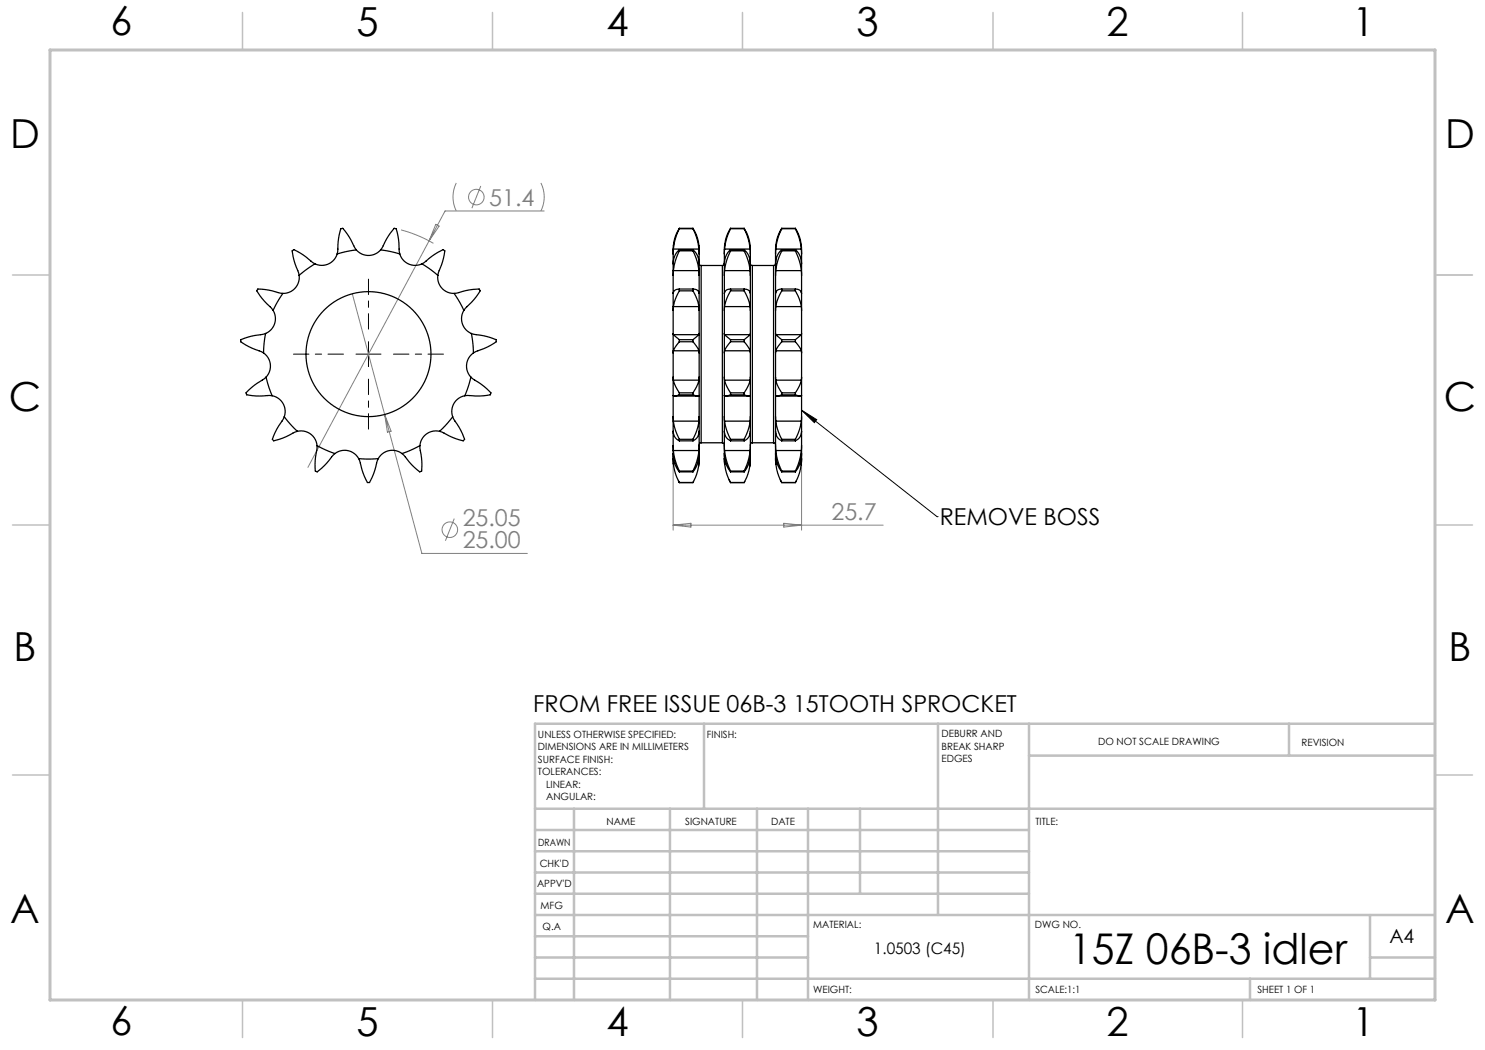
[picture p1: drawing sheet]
<svg xmlns="http://www.w3.org/2000/svg" width="297mm" height="210mm" viewBox="0 0 297 210" stroke-linecap="round" stroke-linejoin="round" font-family="sans-serif">
<g fill="none" stroke="#808080" stroke-width=".2">
<path d="M91.3 36.6a6.3 6.3 0 0 0 0 5.6M96.2 37.2l-1.8 4.4M108.2 36.6a6.3 6.3 0 0 1 0 5.6M70.5 58.8l13.9 51.9h21.1M80.2 46a25.7 25.7 0 0 1 6.5 2.7M85.8 48.2l-24.2 45.3M87.2 44.9l.6 .3-2 3zM108.8 42.2h-19.8l-3.2 6M76.9 82.9l1.3 3.3-.7 .2zM134.6 92.7v13.3M160.3 92.7v13.3M90.9 103.7l-1.8 4.5"/>
<path d="M134.6 105h42M134.6 105l3.6-.3v.7zM156.8 104.7l3.5 .3-3.5 .4z"/>
<circle cx="95.3" cy="39.4" r="1.56"/>
<circle cx="90" cy="105.9" r="1.56"/>
</g>
<path d="M71.2 70.8h5M73.7 68.3v5M160.3 82l27.1 21.3M160.3 82l3 1.9-.4 .6zM187.4 103.3h.1" fill="none" stroke="#000" stroke-width=".2"/>
<path d="M68.7 70.8h-10M73.7 65.8v-10M73.7 75.8v10M78.7 70.8h10" fill="none" stroke="#000" stroke-width=".2" stroke-dasharray="15.2 1.3 1.3 1.3" stroke-dashoffset="12.1"/>
<path d="M287 55h7.5M287 144.8v55.2h-187.2" fill="none" stroke="#c0c0c0" stroke-width=".2"/>
<g fill="none" stroke="#c0c0c0" stroke-width=".5">
<path d="M140.8 144.8v17M187.6 144.8v38.2M205.8 144.8v55.2M205.8 151.1h81.2M257.8 144.8v6.3M287 144.8h-180v55.2M107 161.8h180M107 178.8h98.8M107 174.5h98.8M107 170.3h98.8M107 166h98.8M114.8 161.8v38.2"/>
<path d="M134 161.8v38.2M151.4 161.8v38.2M161.6 161.8v38.2M172 161.8v17M107 195.8h180M107 191.5h54.6M107 187.3h54.6M107 183h180M250 195.8v4.2M274 191.5h13M274 183v12.8"/>
</g>
<g fill="none" stroke="#c0c0c0" stroke-width=".3">
<path d="M48.5 2.5v7.5M98.5 2.5v7.5M148.5 2.5v7.5M198.6 2.5v7.5M248.5 2.5v7.5M2.5 55h7.5M287 55h7.5M2.5 105h7.5M287 105h7.5M2.5 155h7.5M287 155h7.5M48.5 200v7.5"/>
<path d="M98.5 200v7.5M148.5 200v7.5M198.6 200v7.5M248.5 200v7.5"/>
</g>
<path d="M10 10h277v190h-277z" fill="none" stroke="#c0c0c0" stroke-width=".6"/>
<path d="M160.3 82l3 1.9-.4 .6z" fill="#000"/>
<g fill="none" stroke="#000" stroke-width=".25">
<path d="M56.6 58.7l-.5-.1a10.2 10.2 0 0 0-4.6-.7l-.1 .2a11.2 11.2 0 0 0 2.9 3.6l.3 .4M56.6 58.7l-2 3.4M59.8 55.1a3.2 3.2 0 0 1-3.2 3.6M63 52.8l-.4-.3a10.2 10.2 0 0 0-3.9-2.5l-.2 .1a11.2 11.2 0 0 0 1.2 4.5l.1 .5M63 52.8l-3.2 2.3M67.4 50.8a3.2 3.2 0 0 1-4.4 2M71.3 50l-.3-.4a10.2 10.2 0 0 0-2.5-3.9h-.2a11.2 11.2 0 0 0-.8 4.6l-.1 .5M71.3 50l-3.9 .8M71.3 50a3.2 3.2 0 0 0 4.8 0M76.1 50a18.5 18.5 0 0 1 2.8-4.3h.2a10.2 10.2 0 0 1 .7 4.6l.2 .5M76.1 50l3.9 .8M80 50.8a3.2 3.2 0 0 0 4.4 2"/>
<path d="M84.4 52.8a18.6 18.6 0 0 1 4.3-2.8l.2 .1a10.2 10.2 0 0 1-1.2 4.5l-.1 .5M84.4 52.8l3.2 2.3M87.6 55.1a3.2 3.2 0 0 0 3.2 3.6M90.8 58.7a18.5 18.5 0 0 1 5.1-.8l.1 .2a10.2 10.2 0 0 1-2.9 3.6l-.3 .4M90.8 58.7l2 3.4M134.6 58.7v3.4M134.6 55.1v3.6M134.6 52.8v2.3M134.6 50.8v2M134.7 54.1l-.1 1M134.7 49.8l-.1 1M134.7 54.1h5.1"/>
<path d="M134.7 49.8h5.1M135.9 58.2l-.9 1.7-.3 1.4M135.9 57.8v.4M135.9 57.8a1.05 1.05 0 0 0-1.3 .9M135.9 50.2l-.9 2.1-.3 1.8M135.9 49.9a3.7 3.7 0 0 0-1.3 2.9M135.9 49.9v.3M135.9 45.7a8.5 8.5 0 0 0-1.3 4.7v.4M135.9 45.7h.1M135.9 45.7l-.9 2.1-.3 2M135.9 58.2h2.7M135.9 57.8h2.7"/>
<path d="M135.9 50.2h2.7M135.9 49.9h2.7M135.9 45.7h2.7M138.6 57.8a1.05 1.05 0 0 1 1.2 .9M138.6 58.2l.8 1.7 .4 1.4M138.6 57.8v.4M138.6 49.9a3.7 3.7 0 0 1 1.2 2.9M138.6 50.2l.8 2.1 .4 1.8M138.6 49.9v.3M138.6 45.7a8.5 8.5 0 0 1 1.2 4.7v.4M138.6 45.7l.8 2.1 .4 2M138.6 45.7h.1"/>
<path d="M139.8 54.1v1M139.8 49.8v1M139.8 52.7l.2 .3 .2 .1M139.8 58.7v3.4M139.8 55.1v3.6M139.8 52.8v2.3M139.8 50.8v2M140.2 53.1v35.5M140.2 53.1h4.3M144.5 53.1v35.5M144.9 52.7l-.1 .3-.3 .1M144.9 58.7v3.4"/>
<path d="M144.9 55.1v3.6M144.9 52.8v2.3M144.9 50.8v2M144.9 54.1v1M144.9 49.8v1M144.9 54.1h5.1M144.9 49.8h5.1M146.1 58.2l-.7 1.5-.5 1.6M146.1 57.8v.4M146.1 57.8h-.3a.96 .96 0 0 0-.9 .9M146.1 50.2l-.7 1.8-.5 2.1M146.1 49.9l-.3 .3a3.8 3.8 0 0 0-.9 2.6"/>
<path d="M146.1 49.9v.3M146.1 45.7a8.2 8.2 0 0 0-1.2 4.5v.6M146.1 45.7h.1M146.1 45.7l-.7 1.9-.5 2.2M146.1 58.2h2.7M146.1 57.8h2.7M146.1 50.2h2.7M146.1 49.9h2.7M146.1 45.7h2.7M148.8 58.2l.9 1.7 .3 1.4M148.8 57.8a1.05 1.05 0 0 1 1.3 .9M148.8 57.8v.4"/>
<path d="M148.8 50.2l.9 2.1 .3 1.8M148.8 49.9a3.7 3.7 0 0 1 1.3 2.9M148.8 49.9v.3M148.8 45.7a8.5 8.5 0 0 1 1.3 4.7v.4M148.8 45.7l.9 2.1 .3 2M148.8 45.7h.1M150 54.1l.1 1M150 49.8l.1 1M150.1 52.7l.1 .3 .3 .1M150.1 58.7v3.4M150.1 55.1v3.6M150.1 52.8v2.3"/>
<path d="M150.1 50.8v2M150.5 53.1v35.5M150.5 53.1h4.2M154.7 53.1v35.5M155.1 52.7l-.1 .3-.3 .1M155.1 58.7v3.4M155.1 55.1v3.6M155.1 52.8v2.3M155.1 50.8v2M155.2 54.1l-.1 1M155.2 49.8l-.1 1M155.2 54.1h5.1"/>
<path d="M155.2 49.8h5.1M156.3 58.2l-.7 1.5-.4 1.6M156.3 57.8v.4M156.3 57.8h-.3a.96 .96 0 0 0-.9 .9M156.3 50.2l-.7 1.8-.4 2.1M156.3 49.9l-.3 .3a3.8 3.8 0 0 0-.9 2.6M156.3 49.9v.3M156.3 45.7a8.2 8.2 0 0 0-1.2 4.5v.6M156.3 45.7h.1M156.3 45.7l-.7 1.9-.4 2.2M156.3 58.2h2.8M156.3 57.8h2.8"/>
<path d="M156.3 50.2h2.8M156.3 49.9h2.8M156.3 45.7h2.8M159.1 58.2l.7 1.5 .5 1.6M159.1 57.8v.4M159.1 57.8h.3a.96 .96 0 0 1 .9 .9M159.1 50.2l.7 1.8 .5 2.1M159.1 49.9v.3M159.1 49.9l.3 .3a3.8 3.8 0 0 1 .9 2.6M159.1 45.7h.1M159.1 45.7a8.2 8.2 0 0 1 1.2 4.5v.6M159.1 45.7l.7 1.9 .5 2.2"/>
<path d="M160.3 54.1v1M160.3 49.8v1M160.3 58.7v3.4M160.3 55.1v3.6M160.3 52.8v2.3M160.3 50.8v2M52.7 70.6a3.2 3.2 0 0 1 .5 4.8M53.1 66.7l-.5 .2a10.2 10.2 0 0 0-4.4 1.1l-.1 .2a11.2 11.2 0 0 0 4.2 2.1l.4 .3M53.1 66.7l-.4 3.9M53.2 75.4l-.4 .4a10.2 10.2 0 0 0-3.6 2.9l.1 .2a11.2 11.2 0 0 0 4.6 .2h.5M53.2 75.4l1.2 3.7M54.4 79.1a3.2 3.2 0 0 1 2.5 4.3"/>
<path d="M54.6 62.1a3.2 3.2 0 0 1-1.5 4.6M92.8 62.1a3.2 3.2 0 0 0 1.5 4.6M93 79.1a3.2 3.2 0 0 0-2.5 4.3M94.2 75.4a18.5 18.5 0 0 1 4 3.2l-.1 .3a10.2 10.2 0 0 1-4.6 .2h-.5M94.2 75.4l-1.2 3.7M94.3 66.7a18.5 18.5 0 0 1 4.9 1.3l.1 .2a10.2 10.2 0 0 1-4.2 2.1l-.4 .3M94.3 66.7l.4 3.9M94.7 70.6a3.2 3.2 0 0 0-.5 4.8M134.6 66.7v3.9M134.6 66.7l.1 .2M134.6 75.4v8M134.6 75.4l.1 .6"/>
<path d="M134.6 70.6v4.8M134.6 62.1v4.6M134.6 79.1h.1M134.7 70.2l-.1 .4M134.7 66.9l1.2 1M134.7 76l.4 1.3 .8 1.3M134.7 61.3l-.1 .8M134.7 70.2h5.1M134.7 66.9h5.1M134.7 76h5.1M134.7 61.3h5.1M134.9 79.2h4.6"/>
<path d="M135.9 68.3l-1.2 1.9M135.9 67.9v.4M135.9 78.6v.4M135.9 79l-.9 .2-.3-.1M135.9 68.3h2.7M135.9 67.9h2.7M135.9 78.6h2.7M135.9 79h2.7M138.6 68.3l1.2 1.9M138.6 67.9v.4M138.6 79l.8 .2 .4-.1M138.6 78.6v.4"/>
<path d="M139.8 66.9l-1.2 1M139.8 70.2v.4M139.8 76l-.5 1.3-.7 1.3M139.8 61.3v.8M139.8 79.1h.1M139.8 66.7v.2M139.8 66.7v3.9M139.8 75.4v.6M139.8 75.4v8M139.8 70.6v4.8M139.8 62.1v4.6M144.9 66.7v3.9"/>
<path d="M144.9 66.7v.2M144.9 75.4v3.7M144.9 75.4v.6M144.9 70.6v4.8M144.9 62.1v4.6M144.9 79.1v4.3M144.9 79.1h.1M144.9 66.9l1.2 1M144.9 70.2v.4M144.9 76l.4 1.1 .8 1.5M144.9 61.3v.8M144.9 70.2h5.1"/>
<path d="M144.9 66.9h5.1M144.9 76h5.1M144.9 61.3h5.1M145.2 79.2h4.6M146.1 68.3l-1.2 1.9M146.1 67.9v.4M146.1 78.6v.4M146.1 79l-.7 .2-.5-.1M146.1 68.3h2.7M146.1 67.9h2.7M146.1 78.6h2.7M146.1 79h2.7"/>
<path d="M148.8 68.3l1.2 1.9M148.8 67.9v.4M148.8 79l.9 .2 .3-.1M148.8 78.6v.4M150 66.9l-1.2 1M150 70.2l.1 .4M150 76l-.4 1.3-.8 1.3M150 61.3l.1 .8M150.1 79.1h-.1M150.1 66.7l-.1 .2M150.1 66.7v3.9M150.1 75.4l-.1 .6"/>
<path d="M150.1 75.4v8M150.1 70.6v4.8M150.1 62.1v4.6M155.1 66.7v3.9M155.1 66.7l.1 .2M155.1 75.4v3.7M155.1 75.4l.1 .6M155.1 70.6v4.8M155.1 62.1v4.6M155.1 79.1v4.3M155.1 79.1h.1M155.2 66.9l1.1 1"/>
<path d="M155.2 70.2l-.1 .4M155.2 76l.3 1.1 .8 1.5M155.2 61.3l-.1 .8M155.2 70.2h5.1M155.2 66.9h5.1M155.2 76h5.1M155.2 61.3h5.1M155.4 79.2h4.6M156.3 68.3l-1.1 1.9M156.3 67.9v.4M156.3 78.6v.4M156.3 79l-.7 .2-.4-.1"/>
<path d="M156.3 68.3h2.8M156.3 67.9h2.8M156.3 78.6h2.8M156.3 79h2.8M159.1 68.3l1.2 1.9M159.1 67.9v.4M159.1 78.6v.4M159.1 79l.7 .2 .5-.1M160.3 66.9l-1.2 1M160.3 70.2v.4M160.3 76l-.4 1.1-.8 1.5M160.3 61.3v.8"/>
<path d="M160.3 66.7v.2M160.3 66.7v3.9M160.3 75.4v.6M160.3 75.4v3.7M160.3 70.6v4.8M160.3 62.1v4.6M160.3 79.1v4.3M56.9 83.4l-.2 .4a10.2 10.2 0 0 0-2.2 4.1l.2 .2a11.2 11.2 0 0 0 4.3-1.7l.5-.1M56.9 83.4l2.6 2.9M59.5 86.3a3.2 3.2 0 0 1 3.9 2.8M63.4 89.1v.5a10.2 10.2 0 0 0-.2 4.6l.1 .1a11.2 11.2 0 0 0 3.3-3.3l.4-.3M63.4 89.1l3.6 1.6"/>
<path d="M67 90.7a3.2 3.2 0 0 1 4.7 1M71.7 91.7l.2 .5a10.2 10.2 0 0 0 1.7 4.3h.2a11.2 11.2 0 0 0 1.7-4.3l.2-.5M71.7 91.7h4M80.4 90.7a3.2 3.2 0 0 0-4.7 1M84 89.1a18.5 18.5 0 0 1 .3 5.1l-.3 .1a10.2 10.2 0 0 1-3.2-3.3l-.4-.3M84 89.1l-3.6 1.6M87.9 86.3a3.2 3.2 0 0 0-3.9 2.8M90.5 83.4a18.5 18.5 0 0 1 2.4 4.5l-.2 .2a10.2 10.2 0 0 1-4.3-1.7l-.5-.1M90.5 83.4l-2.6 2.9M134.6 91.7l.1 1.3M134.6 83.4l.1 .8M134.6 86.3l.1 .3a1.98 1.98 0 0 0 1.2 1.6"/>
<path d="M134.6 83.4v2.9M134.6 89.1l.1 1M134.6 86.3v2.8M134.6 90.7l.1 .7a5.6 5.6 0 0 0 1.2 3M134.6 89.1v1.6M134.6 91.7l.1 1M134.6 90.7v1M134.7 84.2l.4 1.9 .8 1.8M134.7 90.1l.4 2.2 .8 1.9M134.7 92.7l.4 2.1 .8 1.7M134.7 84.2h5.1M134.7 90.1h5.1"/>
<path d="M134.7 92.7h.2M135.7 96.2l.2 .3M135.9 87.9v.3M135.9 94.2v.2M135.9 96.5h.1M135.9 96.5h2.7M135.9 87.9h2.7M135.9 88.2h2.7M135.9 94.2h2.7M135.9 94.4h2.7M138.6 87.9v.3M138.6 94.2v.2"/>
<path d="M138.6 96.5h.1M138.7 96.3l-.1 .2M139.5 92.7h.3M139.8 84.2l-.5 1.9-.7 1.8M139.8 90.1l-.5 2.2-.7 1.9M139.8 92.7l-.5 2.1-.7 1.7M139.8 91.7l-.1 1.6M139.8 83.4v.8M139.8 86.3v.3a1.98 1.98 0 0 1-1.2 1.6M139.8 83.4v2.9M139.8 89.1v1M139.8 86.3v2.8"/>
<path d="M139.8 90.7v.7a5.6 5.6 0 0 1-1.2 3M139.8 89.1v1.6M139.8 91.7v1M139.8 90.7v1M140.2 88.6l-.2 .1-.2 .3M140.2 88.6h4.3M144.5 88.6l.3 .1 .1 .3M144.9 91.7v1.2M144.9 83.4v.8M144.9 86.3l.1 .7a1.95 1.95 0 0 0 1.1 1.2M144.9 83.4v2.9M144.9 89.1v1"/>
<path d="M144.9 86.3v2.8M144.9 90.7l.1 1.3a5.4 5.4 0 0 0 1.1 2.4M144.9 89.1v1.6M144.9 91.7v1M144.9 90.7v1M144.9 84.2l.4 1.7 .8 2M144.9 90.1l.4 2 .8 2.1M144.9 92.7l.4 1.9 .8 1.9M144.9 84.2h5.1M144.9 90.1h5.1M144.9 92.7h.3M145.8 96l.3 .5"/>
<path d="M146.1 87.9v.3M146.1 94.2v.2M146.1 96.5h.1M146.1 96.5h2.7M146.1 87.9h2.7M146.1 88.2h2.7M146.1 94.2h2.7M146.1 94.4h2.7M148.8 87.9v.3M148.8 94.2v.2M148.8 96.5h.1M149 96.3l-.2 .2"/>
<path d="M149.8 92.7h.2M150 84.2l-.4 1.9-.8 1.8M150 90.1l-.4 2.2-.8 1.9M150 92.7l-.4 2.1-.8 1.7M150.1 91.7l-.1 1.6M150.1 83.4l-.1 .8M150.1 86.3l-.1 .3a1.98 1.98 0 0 1-1.2 1.6M150.1 83.4v2.9M150.1 89.1l-.1 1M150.1 86.3v2.8M150.1 90.7l-.1 .7a5.6 5.6 0 0 1-1.2 3M150.1 89.1v1.6"/>
<path d="M150.1 91.7l-.1 1M150.1 90.7v1M150.5 88.6l-.3 .1-.1 .3M150.5 88.6h4.2M154.7 88.6l.3 .1 .1 .3M155.1 91.7l.1 1.2M155.1 83.4l.1 .8M155.1 86.3l.1 .7a1.95 1.95 0 0 0 1.1 1.2M155.1 83.4v2.9M155.1 89.1l.1 1M155.1 86.3v2.8M155.1 90.7l.1 1.3a5.4 5.4 0 0 0 1.1 2.4"/>
<path d="M155.1 89.1v1.6M155.1 91.7l.1 1M155.1 90.7v1M155.2 84.2l.3 1.7 .8 2M155.2 90.1l.3 2 .8 2.1M155.2 92.7l.3 1.9 .8 1.9M155.2 84.2h5.1M155.2 90.1h5.1M155.2 92.7h.2M156.1 96l.2 .5M156.3 87.9v.3M156.3 94.2v.2"/>
<path d="M156.3 96.5h.1M156.3 96.5h2.8M156.3 87.9h2.8M156.3 88.2h2.8M156.3 94.2h2.8M156.3 94.4h2.8M159.1 87.9v.3M159.1 94.2v.2M159.1 96.5h.1M159.2 96.2l-.1 .3M160 92.7h.3M160.3 84.2l-.4 1.7-.8 2"/>
<path d="M160.3 90.1l-.4 2-.8 2.1M160.3 92.7l-.4 1.9-.8 1.9M160.3 91.7l-.1 1.3M160.3 83.4v.8M160.3 86.3l-.1 .7a1.95 1.95 0 0 1-1.1 1.2M160.3 83.4v2.9M160.3 89.1v1M160.3 86.3v2.8M160.3 90.7l-.1 1.3a5.4 5.4 0 0 1-1.1 2.4M160.3 89.1v1.6M160.3 91.7v1M160.3 90.7v1"/>
<circle cx="73.7" cy="70.8" r="12.5"/>
</g>
<text font-size="8.5" x="213.8" y="192.7">15Z 06B-3 idler</text>
<g font-size="8">
<text x="22.1" y="7.1">6</text>
<text x="71.3" y="7.1">5</text>
<text x="121.3" y="7.1">4</text>
<text x="171.3" y="7.1">3</text>
<text x="221.3" y="7.1">2</text>
<text x="270.5" y="7.1">1</text>
<text x="2" y="29.7">D</text>
<text x="289" y="29.7">D</text>
<text x="1.8" y="82.2">C</text>
<text x="288.8" y="82.2">C</text>
<text x="2.7" y="132.2">B</text>
<text x="289.7" y="132.2">B</text>
<text x="2" y="184.6">A</text>
<text x="289" y="184.6">A</text>
<text x="22.1" y="207.1">6</text>
<text x="71.3" y="207.1">5</text>
<text x="121.3" y="207.1">4</text>
<text x="171.3" y="207.1">3</text>
<text x="221.3" y="207.1">2</text>
<text x="270.5" y="207.1">1</text>
</g>
<g font-size="4.7" fill="#808080">
<text x="97.8" y="41.1">51.4</text>
<text x="92.5" y="105.1">25.05</text>
<text x="166.3" y="104">25.7</text>
<text x="92.5" y="109.7">25.00</text>
</g>
<g font-size="4.7">
<text x="188" y="105">REMOVE BOSS</text>
<text x="106.6" y="142.3">FROM FREE ISSUE 06B-3 15TOOTH SPROCKET</text>
</g>
<text font-size="3.9" x="277.9" y="188.5">A4</text>
<text font-size="3.2" x="174.8" y="190.9">1.0503 (C45)</text>
<g font-size="2">
<text x="107.6" y="147.6">UNLESS OTHERWISE SPECIFIED:</text>
<text x="141.4" y="147.6">FINISH:</text>
<text x="188.3" y="147.5">DEBURR AND</text>
<text x="188.3" y="150">BREAK SHARP</text>
<text x="219.6" y="149">DO NOT SCALE DRAWING</text>
<text x="260.3" y="149.2">REVISION</text>
<text x="107.6" y="150.1">DIMENSIONS ARE IN MILLIMETERS</text>
<text x="107.6" y="152.6">SURFACE FINISH:</text>
<text x="107.6" y="155.1">TOLERANCES:</text>
<text x="188.3" y="152.5">EDGES</text>
<text x="109.2" y="157.6">LINEAR:</text>
<text x="109.2" y="160.1">ANGULAR:</text>
<text x="121.3" y="165">NAME</text>
<text x="137" y="164.9">SIGNATURE</text>
<text x="154.2" y="164.9">DATE</text>
<text x="207.1" y="164.9">TITLE:</text>
<text x="107.6" y="169.1">DRAWN</text>
<text x="107.9" y="173.3">CHK'D</text>
<text x="107.4" y="177.4">APPV'D</text>
<text x="108.1" y="181.8">MFG</text>
<text x="108.5" y="186">Q.A</text>
<text x="162.6" y="185.5">MATERIAL:</text>
<text x="207" y="185.5">DWG NO.</text>
<text x="162.6" y="198.5">WEIGHT:</text>
<text x="207.1" y="198.6">SCALE:1:1</text>
<text x="251.5" y="198.6">SHEET 1 OF 1</text>
</g>
</svg>
